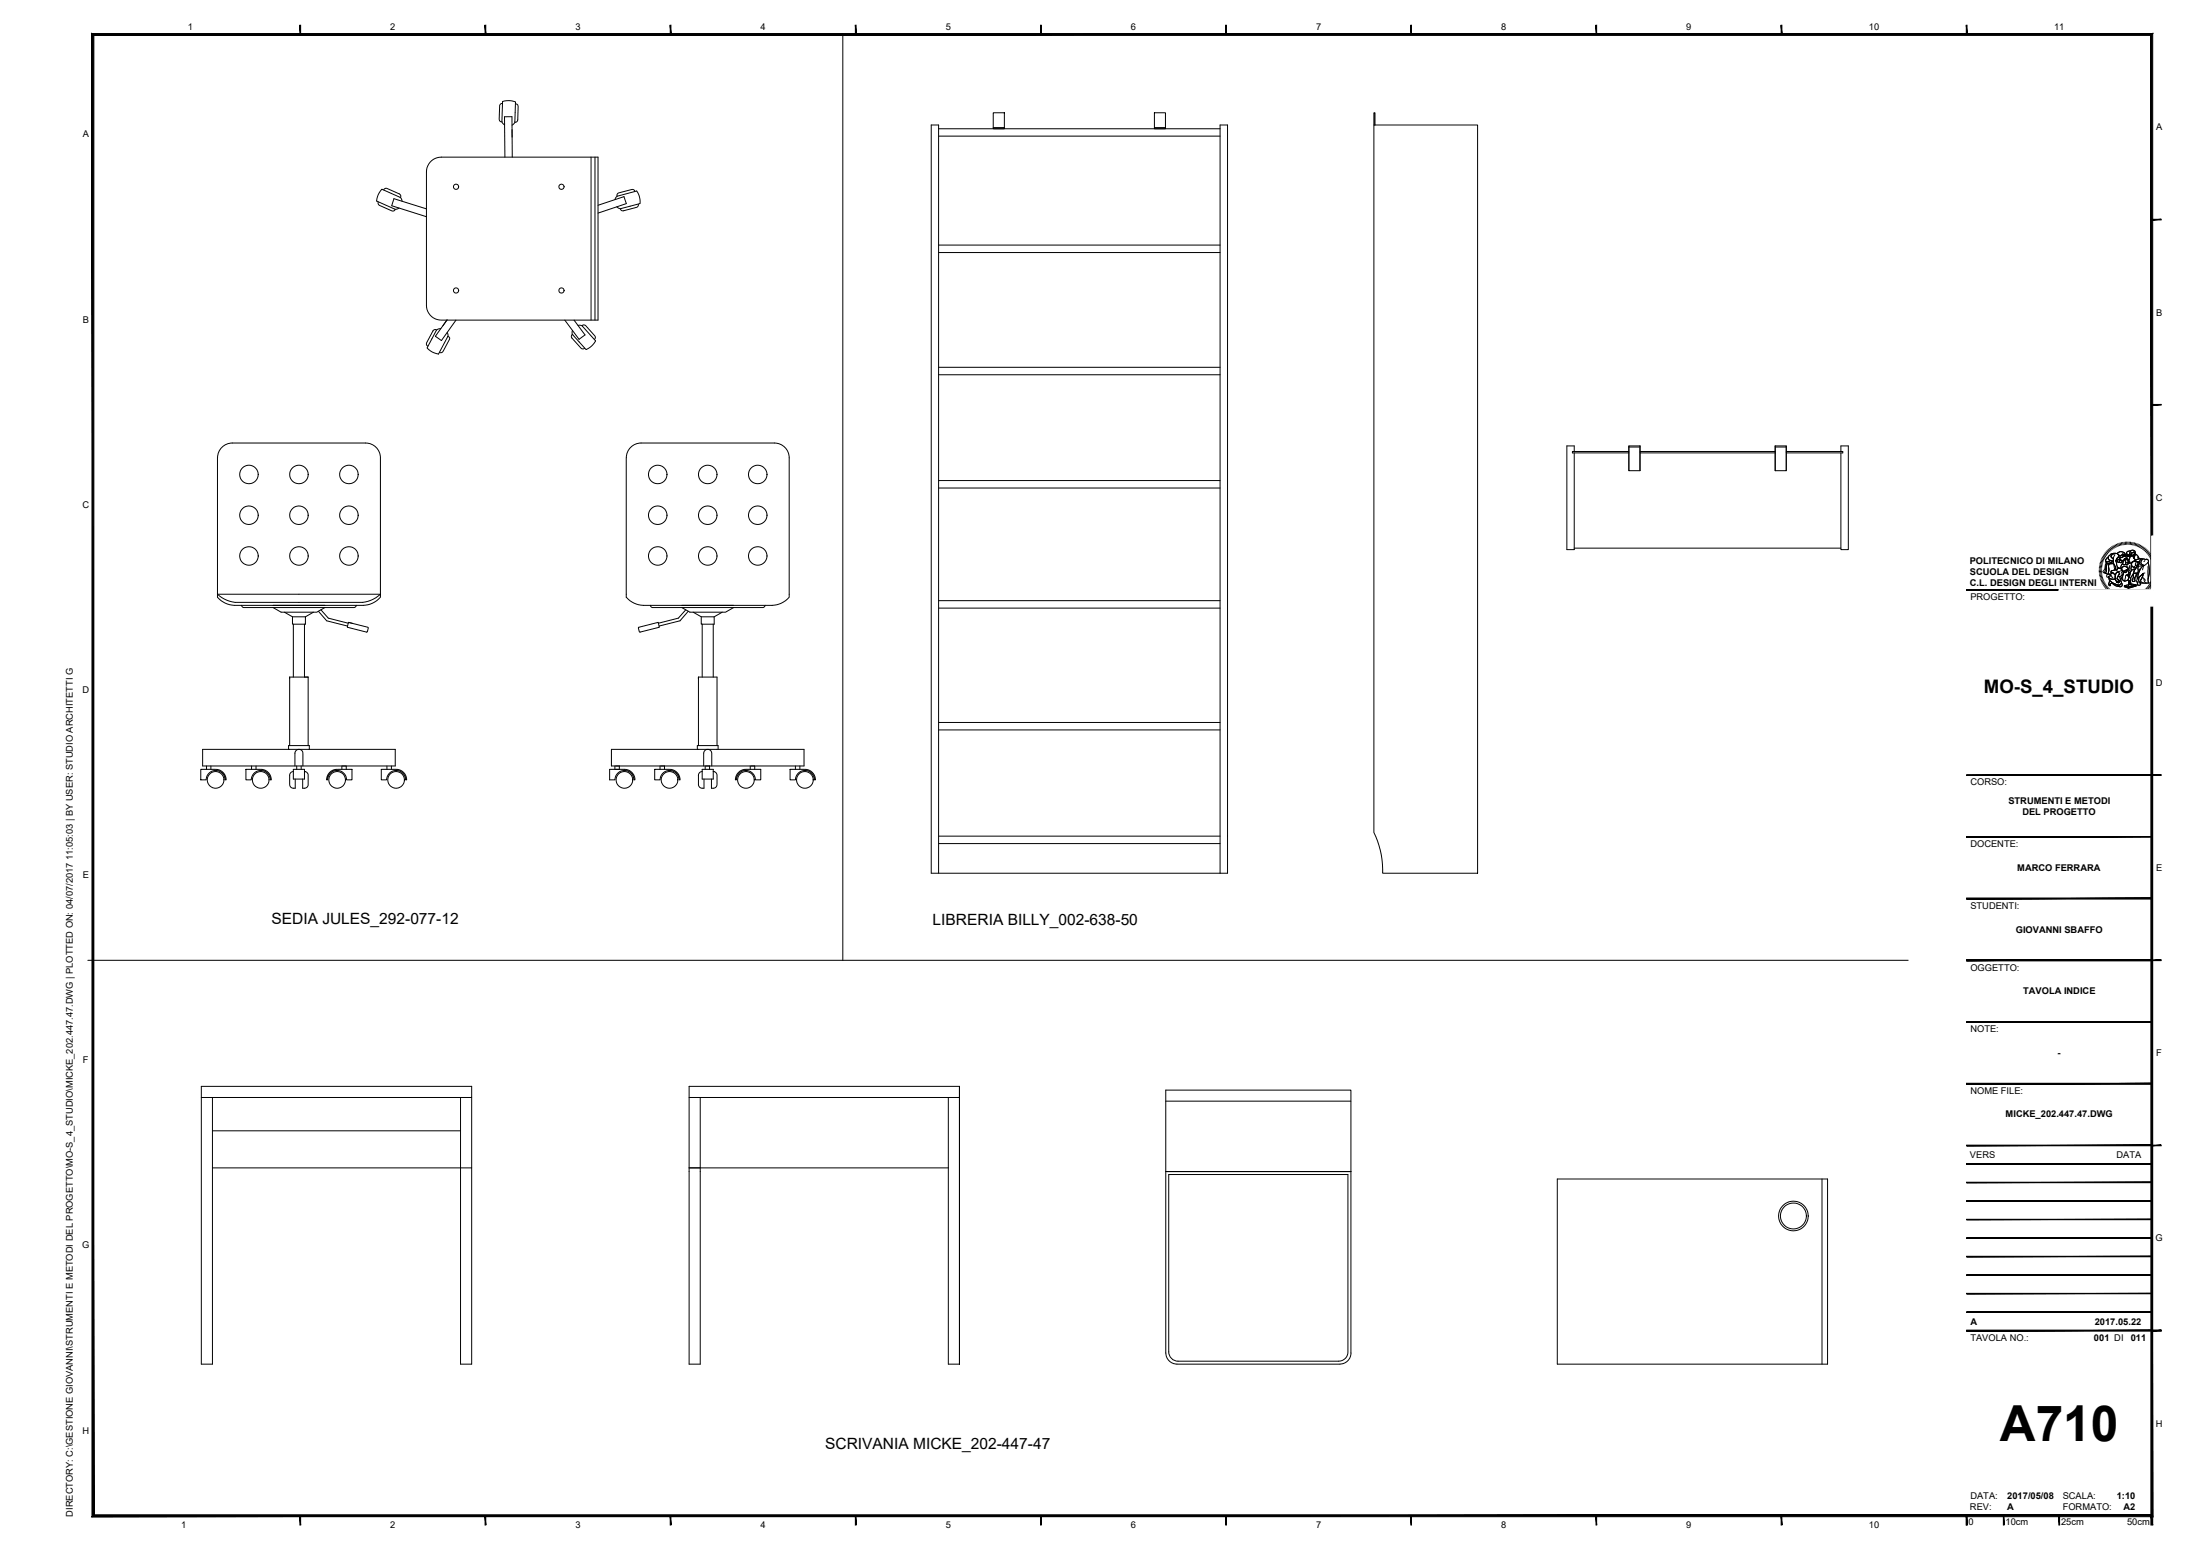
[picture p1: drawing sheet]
<svg xmlns="http://www.w3.org/2000/svg" width="594mm" height="420mm" viewBox="0 0 594 420" stroke-linecap="round" stroke-linejoin="round" font-family="sans-serif">
<!-- layer: A-FURN -->
<g fill="none" stroke="#000" stroke-width=".27">
<path d="M135.6 27.9l-.4 .2-.3 .4-.1 3.7a.72 .72 0 0 0 .7 .7M136.3 33.7l-.5-.3-.3-.6 .2-5.4 1.8-.2 1.7 .3-.2 5.5-.7 .8M138.3 35v2M139.2 28l.6 .3 .1 .5-.1 3.6-.3 .5-.4 .1M253.5 34.8h76M253.5 36.8h76M268.2 30.5h3v4.3h-3zM268.2 34.5h3M311.7 30.5h3v4.3h-3zM311.7 34.5h3M329.5 33.8h2v202h-2zM371 33.8h28v202h-25.6a23.1 23.1 0 0 0-2.4-11z"/>
<path d="M371 33.8v-3.3h.3v3.3M102.1 54.5v.6l.4 .4 3.4 1.5 .5-.1 .3-.3M103.6 51.3l.3-.4h.5l3.4 1.5 .4 .4v.5M108.6 54.3l-.2-.5-.4-.5-4.9-2.2-1 1.5-.4 1.7 5 2.2 1-.3M115.2 56.4l-8.8-2.7-.6 1.9 9.4 2.9M116.1 43.8l1.4-1 1.7-.4h42.3v44h-42.3a4 4 0 0 1-4-4v-36l.1-1.1zM136.3 42.4l-.1-10.9h2l.1 10.9M159.6 42.4v44M160.7 42.4v44M161.5 55.4l7-2.3 .6 1.9-7.6 2.5M166.1 53.9l.2-.5 .5-.4 5.1-1.4 .8 1.6 .2 1.8-5.3 1.3-1-.4M171.4 51.7a.68 .68 0 0 0-.8-.5l-3.6 .9-.3 .4-.1 .4"/>
<path d="M172.4 55.2l-.1 .4-.3 .4-3.6 .9a.71 .71 0 0 1-.9-.5M253.5 68.2h76M253.5 66.2h76M117.9 89.1l-.4-.1-.5 .2-1.8 3.3v.5l.3 .5M119 88.7l-1.1 .4-2.6 4.9 1.4 1.1 1.7 .5 2.5-4.7M120.8 89.8l.1 1.1M120.8 86.3l-3.2 4.5 1.6 1.2 3.9-5.6M120.9 90.9l.4 .2 .1 .4-1.8 3.4a.69 .69 0 0 1-.9 .3M152.5 86.4l3.9 5.2 1.6-1.2-3-4M154.5 90.3l-.2 .4 .1 .5 2.5 2.8 .5 .2 .5-.2M156.1 87.9l1.1 .1 3.6 4-1 1.4-1.6 1-3.6-4.1v-1.1M157.2 87.9l.4-.2 .6 .3 2.4 2.6a.66 .66 0 0 1-.1 1"/>
<path d="M253.5 99.2h76M98.7 119.6h-36a4 4 0 0 0-4 4v37.7a6.3 6.3 0 0 0 4.6 2.2h34.8a6.3 6.3 0 0 0 4.6-2.2v-.8l-1.2 .9-1.3 .7-2.3 .6h-34.4l-2.9-.9-1.9-1.3h44v-36.9a4 4 0 0 0-4-4M253.5 101.2h76M170.3 120.8a4 4 0 0 1 2.8-1.2h36a4 4 0 0 1 4 4v37.7a6.3 6.3 0 0 1-4.6 2.2h-34.8a6.3 6.3 0 0 1-4.6-2.2v-37.7a4 4 0 0 1 1.2-2.8zM253.5 129.8h76M253.5 131.8h76M425.1 121.9v-1.5h-2v28h2v-26.1M439.9 120.4h3v6.7h-3zM439.9 121.9h-15.3v.4h15.3M439.9 120.7h3M439.9 120.4v6.7M442.9 121.9h36.5"/>
<path d="M442.9 122.3h36.5M479.4 120.4h3v6.7h-3zM479.4 120.7h3M482.4 121.9h15.2v.4h-15.2M482.4 120.4v6.7M497.1 121.9v-1.5h2v28h-2v-26.1M425.1 148h72M65.2 163.5l.6 .6h29.8l.6-.6M73.7 163.5h14M73.7 164.1l2.2 1.2h9.6l2.2-1.2M76.8 165.3l2.2 1.3h3.5v1.9h-3.5v-1.9M79.2 168.5v14.3"/>
<path d="M82.2 168.5v14.3M84.7 165.3l-2.2 1.3M86 165.1l2.2 2.5 5.6 1.5M86.7 164.7l2 2.2 5.4 1.4M94.1 168.1l5.3 1.3-.2 1.2-5.4-1.2 .3-1.3 1.1 .2M172.4 169.5l5.3-1.4 .4 1.3-5.2 1.3-.3-.1zM175.6 163.5l.6 .6h29.8l.6-.6M184.1 163.5h14M184.1 164.1l2.2 1.2h9.6l2.2-1.2M185.2 164.7l-2 2.2-5.4 1.4M185.9 165.1l-2.3 2.5-5.6 1.5M187.2 165.3l2.2 1.3h3.5v1.9h-3.5v-1.9"/>
<path d="M189.6 168.5v14.3M192.6 168.5v14.3M195 165.3l-2.1 1.3M253.5 164.2h76M253.5 162.2h76M253.5 197.1h76M253.5 195.1h76M54.2 207.7h4a2.85 2.85 0 0 1 2.9 2.9h-.3a2.55 2.55 0 0 0-2.6-2.6 2.55 2.55 0 0 0-2.5 2.6h-1.5zM54.7 202.3h52v4.5h-52zM55.8 206.8v.9M56.9 206.8v.9M66.4 207.7h4a2.85 2.85 0 0 1 2.9 2.9h-.4a2.55 2.55 0 0 0-2.5-2.6 2.55 2.55 0 0 0-2.6 2.6h-1.4z"/>
<path d="M67.9 206.8v.9M69.1 206.8v.9M77.9 202.3v-1h5.6v1M78.2 201.3v-18.5h5v18.5M79.2 208.3a1 1 0 0 0-1 1v2.5a1.12 1.12 0 0 0 1.5 1v-2.4M79.2 207.7h3v2.7h-3zM79.6 206.8v-3.4a1.08 1.08 0 0 1 1.1-1.1 1.08 1.08 0 0 1 1.1 1.1v3.4M80.1 206.8v.9M81.3 206.8v.9M82.2 208.3a.97 .97 0 0 1 1 1v2.5a1.09 1.09 0 0 1-1.5 1v-2.4M82.2 208.3h.1M89 208.6l.8-.6 .8-.2 4.4-.1v2.9h-1.4a2.55 2.55 0 0 0-2.6-2.6 2.55 2.55 0 0 0-2.5 2.6h-.3l.1-.9z"/>
<path d="M92.3 206.8v.9M93.5 206.8v.9M103 207.7h4a2.85 2.85 0 0 1 2.8 2.9h-.3a2.55 2.55 0 0 0-2.5-2.6 2.55 2.55 0 0 0-2.6 2.6h-1.4zM104.5 206.8v.9M105.7 206.8v.9M164.6 207.7h4a2.82 2.82 0 0 1 2.9 2.9h-.3a2.55 2.55 0 0 0-2.6-2.6 2.55 2.55 0 0 0-2.5 2.6h-1.5zM165.1 202.3h52v4.5h-52zM166 206.8v.9M167.2 206.8v.9M176.8 207.7h4a2.85 2.85 0 0 1 2.8 2.9h-.2a2.55 2.55 0 0 0-2.6-2.6 2.55 2.55 0 0 0-2.5 2.6h-1.5zM178.2 206.8v.9M179.4 206.8v.9"/>
<path d="M188.3 202.3v-1h5.6v1M188.6 201.3v-18.5h5v18.5M189.6 208.3a1 1 0 0 0-1 1v2.5a1.12 1.12 0 0 0 1.5 1v-2.4M189.6 207.7h3v2.7h-3zM190 206.8v-3.4a1.09 1.09 0 0 1 1.1-1.1 1.09 1.09 0 0 1 1.1 1.1v3.4M190.4 206.8v.9M191.6 206.8v.9M192.6 208.3a1 1 0 0 1 1 1v2.5a1.12 1.12 0 0 1-1.5 1v-2.4M192.6 208.3h.1M199.4 208.6l.7-.6 .9-.2 4.4-.1v2.9h-1.4a2.55 2.55 0 0 0-2.6-2.6 2.55 2.55 0 0 0-2.5 2.6h-.3l.1-.9zM202.6 206.8v.9M203.8 206.8v.9"/>
<path d="M213.3 207.7h4a2.85 2.85 0 0 1 2.9 2.9h-.3a2.55 2.55 0 0 0-2.5-2.6 2.55 2.55 0 0 0-2.6 2.6h-1.5zM214.8 206.8v.9M216 206.8v.9M253.5 235.8v-202h-2v202h78M253.5 227.8h76M253.5 225.8h76M54.4 296.3h73M57.4 296.3v72.1h-3v-75.1h73v75.1h-3v-72.1M186.1 296.3h73M256.1 296.3v72.1h3M259.1 293.3v75.1v-75.1M259.1 293.3h-73v75.1h3v-72.1"/>
<path d="M314.8 297.3h50M57.4 305.3h67M57.4 315.4h70M186.1 315.4h70M314.8 316.3h50M364.8 316.3v-21.9h-50v71a3 3 0 0 0 3 2.9l44 .1M364.8 316.3v49a2.99 2.99 0 0 1-3 3M420.5 318.4h73v50h-73zM492 318.4v50M315.6 365a2.51 2.51 0 0 0 2.5 2.6h43.4a2.51 2.51 0 0 0 2.5-2.5v-47.9h-48.4v47.9"/>
<circle cx="123.1" cy="50.4" r=".71"/>
<circle cx="151.6" cy="50.4" r=".71"/>
<circle cx="123.1" cy="78.4" r=".71"/>
<circle cx="151.6" cy="78.4" r=".71"/>
<circle cx="67.2" cy="139.1" r="2.51"/>
<circle cx="67.2" cy="128.1" r="2.5"/>
<circle cx="80.7" cy="139.1" r="2.5"/>
<circle cx="80.7" cy="128.1" r="2.5"/>
<circle cx="94.2" cy="139.1" r="2.5"/>
<circle cx="94.2" cy="128.1" r="2.5"/>
<circle cx="177.6" cy="139.1" r="2.51"/>
<circle cx="177.6" cy="128.1" r="2.5"/>
<circle cx="191.1" cy="139.1" r="2.51"/>
<circle cx="191.1" cy="128.1" r="2.5"/>
<circle cx="204.6" cy="139.1" r="2.51"/>
<circle cx="204.6" cy="128.1" r="2.5"/>
<circle cx="67.2" cy="150.1" r="2.5"/>
<circle cx="80.7" cy="150.1" r="2.5"/>
<circle cx="94.2" cy="150.1" r="2.5"/>
<circle cx="177.6" cy="150.1" r="2.5"/>
<circle cx="191.1" cy="150.1" r="2.5"/>
<circle cx="204.6" cy="150.1" r="2.5"/>
<circle cx="58.2" cy="210.6" r="2.25"/>
<circle cx="70.4" cy="210.6" r="2.25"/>
<circle cx="91" cy="210.6" r="2.25"/>
<circle cx="107" cy="210.6" r="2.25"/>
<circle cx="168.6" cy="210.6" r="2.25"/>
<circle cx="180.8" cy="210.6" r="2.25"/>
<circle cx="201.4" cy="210.6" r="2.25"/>
<circle cx="217.3" cy="210.6" r="2.25"/>
<circle cx="484.3" cy="328.4" r="4"/>
<circle cx="484.3" cy="328.4" r="3.5"/>
</g>
<!-- layer: PGF-ARREDO -->
<path d="M227.6 9.1v250.2M23.7 259.3h491.6" fill="none" stroke="#000" stroke-width=".27"/>
<!-- layer: G-ANNO-TTLB -->
<g fill="#000" stroke="#000" stroke-width=".27">
<path d="M81 6.8l.2 2.5v-2.5zM81 6.8l.2 2.5h-.2z"/>
<path d="M131 6.8l.2 2.5v-2.5zM131 6.8l.2 2.5h-.2z"/>
<path d="M181 6.8l.2 2.5v-2.5zM181 6.8l.2 2.5h-.2z"/>
<path d="M231 6.8l.2 2.5v-2.5zM231 6.8l.2 2.5h-.2z"/>
<path d="M281 6.8l.2 2.5v-2.5zM281 6.8l.2 2.5h-.2z"/>
<path d="M331 6.8l.2 2.5v-2.5zM331 6.8l.2 2.5h-.2z"/>
<path d="M381 6.8l.2 2.5v-2.5zM381 6.8l.2 2.5h-.2z"/>
<path d="M431 6.8l.2 2.5v-2.5zM431 6.8l.2 2.5h-.2z"/>
<path d="M481 6.8l.2 2.5v-2.5zM481 6.8l.2 2.5h-.2z"/>
<path d="M531 6.8l.2 2.5v-2.5zM531 6.8l.2 2.5h-.2z"/>
<path d="M25.3 9.6h555.5l.5-.5zM24.8 9.1h556.5l-556 .5zM24.8 9.1l.5 399.9v-399.4zM24.8 9.1l.5 399.9-.5 .5zM25.3 409l-.5 .5 556-.5zM24.8 409.5l556-.5 .5 .5zM580.8 9.6v399.4l.5 .5zM581.3 9.1v400.4l-.5-399.9z"/>
<path d="M581.1 59.4h2.5v-.2zM581.1 59.2h2.5l-2.5 .2z"/>
<path d="M581.1 109.4h2.5v-.2zM581.1 109.2h2.5l-2.5 .2z"/>
<path d="M531.1 159.4h50v-.2zM531.1 159.2h50l-50 .2z"/>
<path d="M581.1 159.4h2.5v-.2zM581.1 159.2h2.5l-2.5 .2z"/>
<path d="M531.1 209.4h50v-.2zM531.1 209.2h50l-50 .2z"/>
<path d="M581.1 209.4h2.5v-.2zM581.1 209.2h2.5l-2.5 .2z"/>
<path d="M531.1 226.1h50v-.2zM531.1 225.9h50l-50 .2z"/>
<path d="M531.1 242.5v.2l50-.2zM531.1 242.7l50-.2v.2z"/>
<path d="M531.1 259.2v.2l50-.2zM531.1 259.4l50-.2v.2z"/>
<path d="M531.1 259.2v.2l50-.2zM531.1 259.4l50-.2v.2z"/>
<path d="M531.1 259.2v.2l50-.2zM531.1 259.4l50-.2v.2z"/>
<path d="M531.1 259.2v.2l50-.2zM531.1 259.4l50-.2v.2z"/>
<path d="M531.1 242.7h50v-.2zM531.1 242.5h50l-50 .2z"/>
<path d="M581.1 259.4h2.5v-.2zM581.1 259.2h2.5l-2.5 .2z"/>
<path d="M531.1 275.9v.1l50-.1zM531.1 276l50-.1v.1z"/>
<path d="M531.1 292.5v.2l50-.2zM531.1 292.7l50-.2v.2z"/>
<path d="M531.1 292.5v.2l50-.2zM531.1 292.7l50-.2v.2z"/>
<path d="M531.1 319.2h50zM531.1 319.4l50-.2z"/>
<path d="M531.1 314.2h50zM531.1 314.4l50-.2z"/>
<path d="M531.1 309.2v.2l50-.2zM531.1 309.4l50-.2v.2z"/>
<path d="M581.1 309.4h2.5v-.2zM581.1 309.2h2.5l-2.5 .2z"/>
<path d="M531.1 339.2h50zM531.1 339.4l50-.2z"/>
<path d="M531.1 334.2h50zM531.1 334.4l50-.2z"/>
<path d="M531.1 329.2h50zM531.1 329.3l50-.1z"/>
<path d="M531.1 324.2h50zM531.1 324.4l50-.2z"/>
<path d="M531.1 359.2v.2l50-.2zM531.1 359.4l50-.2v.2z"/>
<path d="M531.1 359.2v.2l50-.2zM531.1 359.4l50-.2v.2z"/>
<path d="M531.1 354.2h50zM531.1 354.4l50-.2z"/>
<path d="M531.1 349.2h50zM531.1 349.3l50-.1z"/>
<path d="M531.1 344.2h50zM531.1 344.4l50-.2z"/>
<path d="M581.1 359.4h2.5v-.2zM581.1 359.2h2.5l-2.5 .2z"/>
<path d="M581.1 359.4h2.5v-.2zM581.1 359.2h2.5l-2.5 .2z"/>
<path d="M581.1 359.4h2.5v-.2zM581.1 359.2h2.5l-2.5 .2z"/>
<path d="M81 409.3l.2 2.5v-2.5zM81 409.3l.2 2.5h-.2z"/>
<path d="M131 409.3l.2 2.5v-2.5zM131 409.3l.2 2.5h-.2z"/>
<path d="M181 409.3l.2 2.5v-2.5zM181 409.3l.2 2.5h-.2z"/>
<path d="M231 409.3l.2 2.5v-2.5zM231 409.3l.2 2.5h-.2z"/>
<path d="M281 409.3l.2 2.5v-2.5zM281 409.3l.2 2.5h-.2z"/>
<path d="M331 409.3l.2 2.5v-2.5zM331 409.3l.2 2.5h-.2z"/>
<path d="M381 409.3l.2 2.5v-2.5zM381 409.3l.2 2.5h-.2z"/>
<path d="M431 409.3l.2 2.5v-2.5zM431 409.3l.2 2.5h-.2z"/>
<path d="M481 409.3l.2 2.5v-2.5zM481 409.3l.2 2.5h-.2z"/>
<path d="M531 409.3v2.5h.2zM531 409.3h.2v2.5z"/>
<path d="M531 409.3l.2 2.5v-2.5zM531 409.3l.2 2.5h-.2z"/>
<path d="M541 409.3l.2 2.5v-2.5zM541 409.3l.2 2.5h-.2z"/>
<path d="M556 409.3l.2 2.5v-2.5zM556 409.3l.2 2.5h-.2z"/>
<path d="M580.8 409.3l.5 2.5v-2.5zM580.8 409.3l.5 2.5h-.5z"/>
</g>
<!-- layer: G-ANNO-LOGO -->
<g fill="none" stroke="#000" stroke-width=".27">
<path d="M566.8 154h.7M566.9 153.6l.6 .1M566.9 153.3h.6M566.9 152.9l.7 .1M567 152.6l.6 .1M567 152.2l.7 .2M567.1 151.9l.7 .2M567.3 151.5l.6 .2M567.4 151.2l.6 .2M567.5 150.8l.6 .3M567.5 154.3h-.7M567.5 154.6l-.6 .1"/>
<path d="M567.6 155h-.7M567.6 155.3l-.6 .1M567.7 150.5l.6 .3M567.7 155.6l-.7 .1M567.8 155.9l-.7 .2M567.8 150.2l.6 .4M567.9 156.2l-.7 .2M568 156.5l-.6 .3M568 149.9l.6 .4M568.1 156.8l-.6 .3M568.2 149.6l.6 .4M568.2 157.1l-.6 .3"/>
<path d="M568.4 157.4l-.6 .3M568.4 149.3l.6 .4M568.6 157.7l-.6 .3M568.6 149l.6 .5M568.7 151.6l.8 .1a.69 .69 0 0 0 1.1-.1l.1 .6h-.3a1.44 1.44 0 0 1-1.7-.4zM568.7 151.6l.1 .5M568.7 158l-.5 .3M568.9 148.8l.5 .4M568.9 152.1l-.3 .6-.1 1.3-.3 .7 .4 .1M568.9 158.2l-.5 .4M569 150.6l.3-.2a.63 .63 0 0 0 .5 .9l.8 .3a.78 .78 0 0 1-1.2 .1h-.5l-.3-.3zM569.1 152.2h.5a1.58 1.58 0 0 0-.1 1.6l-.1 1.1a.52 .52 0 0 1-.8-.3l.2-1.8z"/>
<path d="M569.1 148.5l.5 .5M569.1 158.5l-.5 .4M569.2 152.2h-.1a1.61 1.61 0 0 0-.3 1.6l-.2 1 .7 .2M569.3 150.4a.75 .75 0 0 0-.6 .6 .75 .75 0 0 0 .3 .7h.5a.67 .67 0 0 0 1.1-.2M569.3 158.7l-.5 .5M569.4 148.3l.5 .5M569.4 155.7v.1a.73 .73 0 0 0 .9 .6l.9-.1M569.4 150.1l.4-.2a1.6 1.6 0 0 1 1.5-.5h.1a.99 .99 0 0 0-1.3 1l.6 .4v.7l-1-.2a.73 .73 0 0 1-.3-1.2zM569.5 156.1a1.68 1.68 0 0 0 1.7 .2l.4 1 .2-.3 .2 .4-.1-.5 .4 .4-.2-.5 .4 .2-.2-.2a.63 .63 0 0 1-.5-.9l.2-.3 .4 .1 .3 1a.88 .88 0 0 1-.2 1.2 .88 .88 0 0 1-1.2-.2l-1.6-.9zM569.5 156.1l.1 .5 .8 .7 1.9 .9M569.6 159l-.5 .4M569.6 152.2h.4a.94 .94 0 0 1 1.2 .8l.1 .8-.7 .2a.4 .4 0 0 0-.5 .3 .4 .4 0 0 0 .2 .5l-.4 .4-.4-.2v-1.3a1.46 1.46 0 0 1 .1-1.5z"/>
<path d="M569.6 152.2l-.2 .6v2.2M569.7 148.1l.4 .5M569.7 156.8l.5 .3a2.02 2.02 0 0 0 2.5 .6l.2-.3a.65 .65 0 0 1 0 .9 .65 .65 0 0 1-.9 0l-.5-.1-1.1-.7a.38 .38 0 0 0-.5 0 .38 .38 0 0 0 0 .6l-.3 .1-.2-.5zM569.7 156.8l-.3 .9 .2 .5 .3-.1a.39 .39 0 0 1 .1-.6 .39 .39 0 0 1 .5 .1 2.42 2.42 0 0 0 2.4 .7l.2-.6-.2-.3M569.8 159.2l-.5 .5M569.9 155.2a.5 .5 0 0 0-.8-.1 .5 .5 0 0 0 .1 .8 .72 .72 0 0 1 .7-.4 .72 .72 0 0 1 .6 .5h.1M569.9 147.8l.4 .6M570 159.4l-.4 .5M570.1 154.9l.2-.1a.83 .83 0 0 1 .9 .5v1a1.68 1.68 0 0 1-1.7-.2l-.1-.4 .6-.2-.1-.2zM570.1 154.2l1.6-.3a.69 .69 0 0 1 1.1-.3 1.06 1.06 0 0 1 .5 1.4 1.06 1.06 0 0 1-1.3 .6l.1-.4a.33 .33 0 0 0 .3-.4 .33 .33 0 0 0-.4-.2 .57 .57 0 0 0-.8 .7 .82 .82 0 0 0-1-.5zM570.2 147.6l.4 .6M570.3 159.6l-.4 .5"/>
<path d="M570.3 149.8l.6-.3a.77 .77 0 0 1 1.1 .3 .77 .77 0 0 1-.4 1.1 2.54 2.54 0 0 0 .5 2.4l.2 .1-.5 .1-.2 .4a.35 .35 0 0 1-.3-.2 .35 .35 0 0 1 0-.4l-.6-1.1v-1.4h-.2a.55 .55 0 0 1-.4-.5 .55 .55 0 0 1 .2-.5zM570.4 154.5l.8 .8M570.5 154.6a.55 .55 0 0 0-.5 .9M570.5 147.4l.4 .6M570.6 159.8l-.4 .6M570.7 152.2l-1.9-.1-.2 .2a3 3 0 0 1-.8 2.1l.3 .3M570.9 147.3l.3 .6M570.9 159.9l-.4 .6M570.9 152.5l.2 1.4M571.1 149.8a2.8 2.8 0 0 0 .1 3.1l.1 .5a.31 .31 0 0 0 0 .4 .31 .31 0 0 0 .4 .1l.1-.4 .5-.1-.2-.1a1.36 1.36 0 0 1-.6-1.5l-.2-.4 .3-.5a.82 .82 0 0 0 .4-1.1 .82 .82 0 0 0-1.1-.4l-.6 .1a1.09 1.09 0 0 0-.8 1.7l1.1 .4M571.2 147.1l.3 .6M571.3 153.8l-.7 .2a.41 .41 0 0 0-.5 .2 .41 .41 0 0 0 .1 .6"/>
<path d="M571.4 149.4a.97 .97 0 0 0-1.3 1l.6 .4M571.5 147l.3 .6M571.6 154.6l.1-.1a.53 .53 0 0 1 .6 .6l-.2 .1-.3 .7a.7 .7 0 0 0 .6 .9l.1 .2-.4-.2 .1 .5-.3-.4 .1 .5-.2-.4-.2 .3v-.3l-.4-.6a2.15 2.15 0 0 1 .4-1.8zM571.6 150.8l.4-.3 .6-.1-.1 .5-1.2 .5zM571.6 154.6l.1-.1a.53 .53 0 0 1 .6 .6l-.2 .1-.3 .7a.7 .7 0 0 0 .6 .9v.2l-.3-.2 .1 .5-.3-.4 .1 .5-.2-.4-.3 .3 .1-.3-.4-.6a2.15 2.15 0 0 1 .4-1.8zM571.6 151.3l.8-.3 .3 .2a.32 .32 0 0 0-.4 .3 .32 .32 0 0 0 .2 .4l-.6-.1zM571.6 151.3l.3 .5 .5 .1M571.7 149.5l.2-.2a1.2 1.2 0 0 1 1.9 .4v.1a.75 .75 0 0 0-1.1 .2l-.6-.1M571.8 146.8l.3 .7M571.9 149.2l.6-.2 1 .2a.32 .32 0 0 1 .3 .2 .32 .32 0 0 1-.2 .4l-.4-.2a.86 .86 0 0 1-1.5-.1zM572 149.8h.1a.74 .74 0 0 0 1.1-.2l.4 .2-.3 .6-.3 .2-.5-.2-.5 .1zM572.2 146.7l.2 .7"/>
<path d="M572.3 153.4a1.29 1.29 0 0 1 1.1 1.2l-.1 .5-.4 .3M572.4 151.3h.8l-.2 .1v.2a.39 .39 0 0 1-.5 .3 .39 .39 0 0 1-.1-.6zM572.4 155.7l.3 1a.78 .78 0 0 1 0 1 .78 .78 0 0 1-.9 .3M572.4 151l.3 .2M572.5 150.7v.2l-1.2 .5M572.5 154.3l-.8 .2M572.5 146.6l.2 .6M572.6 150.4l-.4 .5M572.7 154l.7 .4M572.8 151.3a.33 .33 0 0 0-.5 .1 .33 .33 0 0 0 .1 .5h.5l.1-.5 .2-.1-.6 .1M572.8 154.4a.7 .7 0 0 1 .1 .9 .7 .7 0 0 1-.9 .3M572.9 153.6a.89 .89 0 0 1 1-.7 .89 .89 0 0 1 .7 1l-.3-.1-1 .5 .3 .2a.7 .7 0 0 0 .9-.6l.2-.2-.1-.4-.6-.3-.6-.1-.5 .7h-.2l.2-1.1 .3-.3 .2 .2h1.1l.5-.4v-.3l.6 .2 .1 1-.3 .6 .2 .4-.3 .6a.61 .61 0 0 0-.6 .7l-.4 .1 .6 .1-.1 .4 .2-.2-.3 1.1h-.3a.75 .75 0 0 1-1.2-.1l-.4-.4 .4-.5 .2-1.1"/>
<path d="M572.9 156.2l.8 .7M572.9 146.5l.1 .7M572.9 153.3l.6-.4 .9 .3 .4 .6-.8 .2a.59 .59 0 0 1-.7 .3 .59 .59 0 0 1-.4-.6zM573.1 150.3v.1M573.1 149.9l.2 .1M573.2 155.6v1M573.2 152.2a1.24 1.24 0 0 0-.5 1.3M573.2 146.4l.1 .7M573.2 150h.1M573.3 154.3l1.1-.5-.1 .3a.5 .5 0 0 1-.7 .5zM573.3 155.1l-.2 .8-.5 .5M573.5 150.1l.9-.1a.33 .33 0 0 1-.2 .5 .33 .33 0 0 1-.4-.3z"/>
<path d="M573.6 149.8l-.3 .6-.3 .2-.4-.2-.6 .1M573.6 146.4v.7M573.6 151h.1a.92 .92 0 0 1 1.3 .9l-.1 .3-.3-.2a.68 .68 0 0 0 .1-.8 .68 .68 0 0 0-.8-.3l-.1 .3a.94 .94 0 0 1 0 1.3 .45 .45 0 0 1-.6-.2 .45 .45 0 0 1 .2-.6zM573.7 158.2l1.9-.5 1.2 .2-2 .6zM573.7 158.2l1.1 .3-.1 .3-1.1-.4zM573.9 150.9a.77 .77 0 0 1 .9 .7 .77 .77 0 0 1-.8 .8l-.2-1.2zM573.9 146.4l.1 .6M574 150a.39 .39 0 0 1 .5-.3 .39 .39 0 0 1 .1 .6M574 154.4v.1M574 155.3l-.3 1.6 1-.2M574 149.7a.41 .41 0 0 1 .6 0 .41 .41 0 0 1 0 .6l-.2-.3h-.4zM574.1 154.1h.1"/>
<path d="M574.1 154.3l.1 .1M574.2 154.1l-.1 .1M574.2 151.2h.1M574.2 151.1l-.1 .1M574.3 146.3v.7M574.3 150.1h-.8l.3 .1a.34 .34 0 0 0 .5 .3 .34 .34 0 0 0 .1-.6v.3M574.4 155.2h.3l.2-.5 .4-.2-.5 1.3 .1-.4-.4 .1zM574.4 152.5v.6M574.4 153.9a.59 .59 0 0 1-.3 .6 .59 .59 0 0 1-.7-.2M574.4 151l.3 .2-.1 .2M574.6 151.1a.42 .42 0 0 0-.6-.2 .42 .42 0 0 0-.1 .7v.1a.46 .46 0 0 1 0 .7 .46 .46 0 0 1-.6-.1 .46 .46 0 0 1 .1-.6 .84 .84 0 0 1 .8-1l.5 .3 .2 .6a.27 .27 0 0 1 .1 .4 .27 .27 0 0 1-.4 .1v-.2M574.6 146.3v.7"/>
<path d="M574.7 151.5h-.2M574.7 151.3l.1 .5h-.8M574.7 152.1l-.2 .3h-.5M574.8 158.5l2-.6v.3l-2 .6zM574.8 158.5v.3M574.8 150.2l.2-.1 .1 .4-.2 .8M574.9 154.7h.1M574.9 155.3l-.1 .5 .2-.2M574.9 149.7l.1 .4M575 151.7l-.2-.4 .3-.8-.4-.7a.55 .55 0 0 1-.4-.7 .55 .55 0 0 1 .7-.3h.4a1.21 1.21 0 0 0-.1 1.5l.1-.5a.39 .39 0 0 0 .3 .4 .39 .39 0 0 0 .5-.2l-.1 .6h.2l.4 .6-1.1 .7M575 146.4l-.1 .6M575 155l-.1 .3-.1-.2"/>
<path d="M575 152.7l-.1 1.4M575 152l.5 .2M575.1 156.8l.2-.1 .1 1.1-.2-.6-.4 .7zM575.2 153.9l-.4 .4v.4M575.3 154.5a.61 .61 0 0 0-.6 .7l-.4 .1 .5 .1M575.3 152.8l-.4 .9M575.3 146.4v.7M575.4 148.8a.8 .8 0 0 0-1.2 .8M575.4 148.7a.72 .72 0 0 1 .9 0 .72 .72 0 0 1 .3 .9l-.4 1.1 .2-1.3a.45 .45 0 0 0-.5-.3 .45 .45 0 0 0-.4 .4l-.1 .8-.2-.1a1.32 1.32 0 0 1 .2-1.5zM575.4 149.8a.39 .39 0 0 0 .3 .4 .39 .39 0 0 0 .5-.2M575.4 148.7a.73 .73 0 0 1 .9 0 .73 .73 0 0 1 .3 .7l-.4 1.3v-.7l.2-.4-.2-.5a.91 .91 0 0 0-.9 1.2l-.1-.1a1.32 1.32 0 0 1 .2-1.5zM575.6 151.9a1.35 1.35 0 0 1 2 .2 1.42 1.42 0 0 1-1.4 1.3l-.1-.3a.91 .91 0 0 1-.5-1.2z"/>
<path d="M575.6 149.3l.6-.3 .2 .6-.2 .4a.45 .45 0 0 1-.7-.1 .45 .45 0 0 1 .1-.6zM575.6 153.9l.9-.1-.4 1.1-.7 1.1v.7l-.3 .1-.2 .6-.2-1zM575.6 149.5l.2 .1M575.6 153.9l-.9 2.5 .2 1-.2 .9 .5-1.1 .3 .9-.2-1.4-.4 .7M575.7 150h.1M575.7 152.9l-.3 .6 .1 .4 1-.2 .5-.5M575.7 146.4l-.1 .7M575.7 149.6h.1M575.8 149.9h.1M576 146.5l-.1 .7M576.1 149.7l.2 .1M576.1 149.8h.1"/>
<path d="M576.1 154.9l.8-.1-.2 .7a.91 .91 0 0 0-.1 1.3l-.3 .2-.5-.1zM576.3 150.6l.4 .6M576.4 153h.1M576.4 146.6l-.2 .6M576.5 151.4l1-.5h.8l-.7 1-1.2-.4zM576.5 153.8l-.4 1.1-.7 1.1-.1 .8M576.5 153h-.3M576.5 149.6l.6 .3 .7 1-.6 .1a.52 .52 0 0 1-.6 .1 .52 .52 0 0 1-.3-.5zM576.6 149.6l.7 .5 .2 .5M576.6 153.3h-.1M576.7 146.7l-.2 .6M576.8 157.9v.3l-2 .6-1.1-.4v-.2l1.1 .3 2-.6a5.9 5.9 0 0 0-3.1 .3"/>
<path d="M576.9 154.8l-.2 .7a.93 .93 0 0 0-.1 1.3l-.2 .2-.6-.1 .3-2M577.1 152.9h.3l-.1 1.8-1.2 .2 .3-1.1zM577.1 146.8l-.3 .6M577.1 152.6v.4M577.1 151.7l.5 .1v.3M577.2 150.4l.5 .5M577.3 154.7l-1.2 .2M577.3 156.1l-.1 .3 .3 .1M577.4 146.9l-.2 .6M577.4 152.9l-.1 .5a2.64 2.64 0 0 1-.4 2.2l-.1 .8 .4 .9M577.6 155.9l1.1-1.1-.1 .7-.7 1.5v.4a.41 .41 0 0 1-.2 .5 .41 .41 0 0 1-.5-.1 .41 .41 0 0 1 .1-.5zM577.6 151.9a1.05 1.05 0 0 1 1.7-.8 .56 .56 0 0 1 .8 .2 .56 .56 0 0 1-.2 .8 1.23 1.23 0 0 1-1.1 .7 1.23 1.23 0 0 1-1.2-.7"/>
<path d="M577.6 152.1l-.5 .8a.78 .78 0 0 1-1.4 0 .81 .81 0 0 1 0-.9 .81 .81 0 0 1 .9-.3l.2 .3a.34 .34 0 0 0-.3 .4 .34 .34 0 0 0 .4 .2l.4-.4-.1-.5-1.1-.1a.66 .66 0 0 0-.5 .8M577.7 153.6v.6M577.7 147.1l-.2 .6M578 147.2l-.3 .6M578.1 152.8l-.9 .1M578.2 157l.5 .5M578.3 159.9l.3 .6M578.4 147.4l-.4 .6M578.4 150.9l-1.1 .1-.9 .4M578.5 155.8l.9 .9M578.5 159.7l.4 .5M578.6 152.8l-1 1.8-.4 1.6 1.5-1.4 .5-.1"/>
<path d="M578.6 150.9l.7 .2a.53 .53 0 0 1 .7 .1 .53 .53 0 0 1 0 .7 8 8 0 0 1 0 4.8l.3 .7h-2.4v-.4l.7-1.5 .1-.7-1.5 1.4 .3-1.4a3.5 3.5 0 0 1 1.2-2l.4-.1a.93 .93 0 0 1-1-.7 .93 .93 0 0 1 .5-1.1zM578.6 150.9v.1a.91 .91 0 0 0-.5 1 .91 .91 0 0 0 .9 .7M578.7 147.6l-.4 .5M578.7 154.9l-.2 1-.6 1.1v.4a.38 .38 0 0 1-.2 .6 .38 .38 0 0 1-.5-.5l.4-1.6M578.8 159.5l.4 .5M578.8 152.8l-.2 1.1M578.9 156.3a1.12 1.12 0 0 0 .7 1.2M579 147.8l-.4 .5M579 159.3l.5 .5M579.2 151.4l-.3 .3M579.3 148l-.5 .5M579.3 159.1l.4 .5"/>
<path d="M579.5 158.8l.5 .5M579.5 148.2l-.4 .5M579.7 158.6l.5 .5M579.8 148.5l-.5 .5M580 158.4l.5 .4M580 153l.1 3.3M580 148.7l-.4 .5M580.1 151.9l.3 2-.3 2.2a1.14 1.14 0 0 0 .2 1.3h-2.4M580.1 158.1l.6 .4M580.3 149l-.5 .4M580.3 157.8l.6 .4M580.5 149.3l-.5 .4"/>
<path d="M580.5 157.6l.6 .3M580.7 157.3l.6 .3M580.7 149.5l-.5 .4M580.8 157l.6 .3M580.9 149.8l-.5 .4M580.9 156.7l.7 .2M581.1 156.4l.6 .2M581.1 150.1l-.6 .4M581.2 156.1l.6 .2M581.2 155.8l.7 .1M581.3 150.5l-.6 .3M581.3 155.4l.7 .2"/>
<path d="M581.4 155.1l.6 .1M581.4 150.8l-.6 .3M581.4 154.8l.7 .1M581.5 154.5h.6M581.5 154.2h.7M581.5 153.9h.7M581.6 151.1l-.7 .3M581.7 151.4l-.6 .3M581.8 151.8l-.6 .2M581.9 152.1l-.6 .2M582 152.5l-.7 .1M582.1 152.8l-.7 .1"/>
<path d="M582.1 153.2h-.7M582.1 153.5l-.6 .1M571.1 160.1l-.3 .6M571.4 160.3l-.3 .6M571.7 160.4l-.3 .6M572 160.5l-.2 .7M572.3 160.6l-.2 .7M572.6 160.7l-.1 .7M572.9 160.8l-.1 .7M573.3 160.9l-.1 .6M573.6 160.9l-.1 .7M573.9 161v.6"/>
<path d="M574.2 161v.7M574.6 161v.7M574.9 161v.6M575.2 160.9l.1 .7M575.5 160.9l.1 .7M575.9 160.8l.1 .7M576.2 160.8l.1 .6M576.5 160.7l.2 .6M576.8 160.6l.2 .6M577.1 160.5l.2 .6M577.4 160.4l.3 .6M577.7 160.2l.3 .6"/>
<path d="M578 160.1l.3 .5"/>
</g>
<!-- layer: G-ANNO-TTLB -->
<g fill="#fff" stroke="#fff" stroke-width=".27">
<path d="M556.1 159.3l30.7 4.3-5.7-4.3zM556.1 159.3l30.7 4.3h-30.7z"/>
<path d="M581.1 144.8h5.7l-5.7 14.5zM586.8 144.8l-5.7 14.5 5.7 4.3z"/>
</g>
<path d="M556.1 159.3h25v-14.5h5.7v18.8h-30.7z" fill="none" stroke="#fff" stroke-width=".27"/>
<text font-size="13.4" x="540" y="389.1">A710</text>
<text font-size="5" x="535.7" y="187">MO-S_4_STUDIO</text>
<g font-size="4.2">
<text x="73.3" y="249.5">SEDIA JULES_292-077-12</text>
<text x="251.8" y="249.7">LIBRERIA BILLY_002-638-50</text>
<text x="222.8" y="391.3">SCRIVANIA MICKE_202-447-47</text>
</g>
<g font-size="2.5">
<text x="50.7" y="8.1">1</text>
<text x="105.4" y="8.1">2</text>
<text x="155.4" y="8.1">3</text>
<text x="205.4" y="8.1">4</text>
<text x="255.4" y="8.1">5</text>
<text x="305.4" y="8.1">6</text>
<text x="355.4" y="8.1">7</text>
<text x="405.4" y="8.1">8</text>
<text x="455.4" y="8.1">9</text>
<text x="504.7" y="8.1">10</text>
<text x="554.7" y="8.1">11</text>
<text x="582.2" y="35.2">A</text>
<text x="22.3" y="37.1">A</text>
<text x="22.3" y="87.1">B</text>
<text x="582.2" y="85.2">B</text>
<text x="22.3" y="137.1">C</text>
<text x="582.1" y="135.2">C</text>
<text x="531.9" y="152.2">POLITECNICO DI MILANO</text>
<text x="532" y="155.3">SCUOLA DEL DESIGN</text>
<text x="531.9" y="158.3">C.L. DESIGN DEGLI INTERNI</text>
<text x="532.1" y="162.1">PROGETTO:</text>
<text x="582.1" y="185.2">D</text>
<text x="22.3" y="187.1">D</text>
<text x="532.1" y="212.1">CORSO:</text>
<text x="542.3" y="217">STRUMENTI E METODI</text>
<text x="546.1" y="220">DEL PROGETTO</text>
<text x="532.1" y="228.7">DOCENTE:</text>
<text x="22.3" y="237.1">E</text>
<text x="544.7" y="235.2">MARCO FERRARA</text>
<text x="582.2" y="235.2">E</text>
<text x="532.1" y="245.4">STUDENTI:</text>
<text x="544.3" y="251.9">GIOVANNI SBAFFO</text>
<text x="532.1" y="262.1">OGGETTO:</text>
<text x="546.3" y="268.5">TAVOLA INDICE</text>
<text x="532.1" y="278.8">NOTE:</text>
<text x="22.4" y="287.1">F</text>
<text x="555.6" y="285.2">-</text>
<text x="582.3" y="285.2">F</text>
<text x="532.1" y="295.4">NOME FILE:</text>
<text x="541.6" y="301.6">MICKE_202.447.47.DWG</text>
<text x="531.9" y="312.7">VERS</text>
<text x="571.5" y="312.7">DATA</text>
<text x="582.1" y="335.2">G</text>
<text x="22.2" y="337.1">G</text>
<text x="532.1" y="357.7">A</text>
<text x="565.7" y="357.7">2017.05.22</text>
<text x="532.1" y="362.2">TAVOLA NO.:</text>
<text x="565.5" y="362.2">001 DI</text>
<text x="575.4" y="362.2">011</text>
<text x="22.3" y="387.1">H</text>
<text x="582.1" y="385.2">H</text>
<text x="532" y="407.7">REV:</text>
<text x="532.1" y="404.7">DATA:</text>
<text x="542" y="407.7">A</text>
<text x="542" y="404.7">2017/05/08</text>
<text x="557" y="404.7">SCALA:</text>
<text x="557" y="407.7">FORMATO:</text>
<text x="571.6" y="404.7">1:10</text>
<text x="573.4" y="407.7">A2</text>
<text x="19.6" y="409.5" transform="rotate(-90 19.6 409.5)">DIRECTORY: C:\GESTIONE GIOVANNI\STRUMENTI E METODI DEL PROGETTO\MO-S_4_STUDIO\MICKE_202.447.47.DWG | PLOTTED ON: 04/07/2017 11:05:03 | BY USER: STUDIO ARCHITETTI G</text>
<text x="48.9" y="412.7">1</text>
<text x="105.4" y="412.7">2</text>
<text x="155.4" y="412.7">3</text>
<text x="205.4" y="412.7">4</text>
<text x="255.4" y="412.7">5</text>
<text x="305.4" y="412.7">6</text>
<text x="355.4" y="412.7">7</text>
<text x="405.4" y="412.7">8</text>
<text x="455.4" y="412.7">9</text>
<text x="504.7" y="412.7">10</text>
<text x="531.6" y="411.8">0</text>
<text x="541.6" y="411.8">10cm</text>
<text x="556.6" y="411.8">25cm</text>
<text x="574.4" y="411.8">50cm</text>
</g>
</svg>
